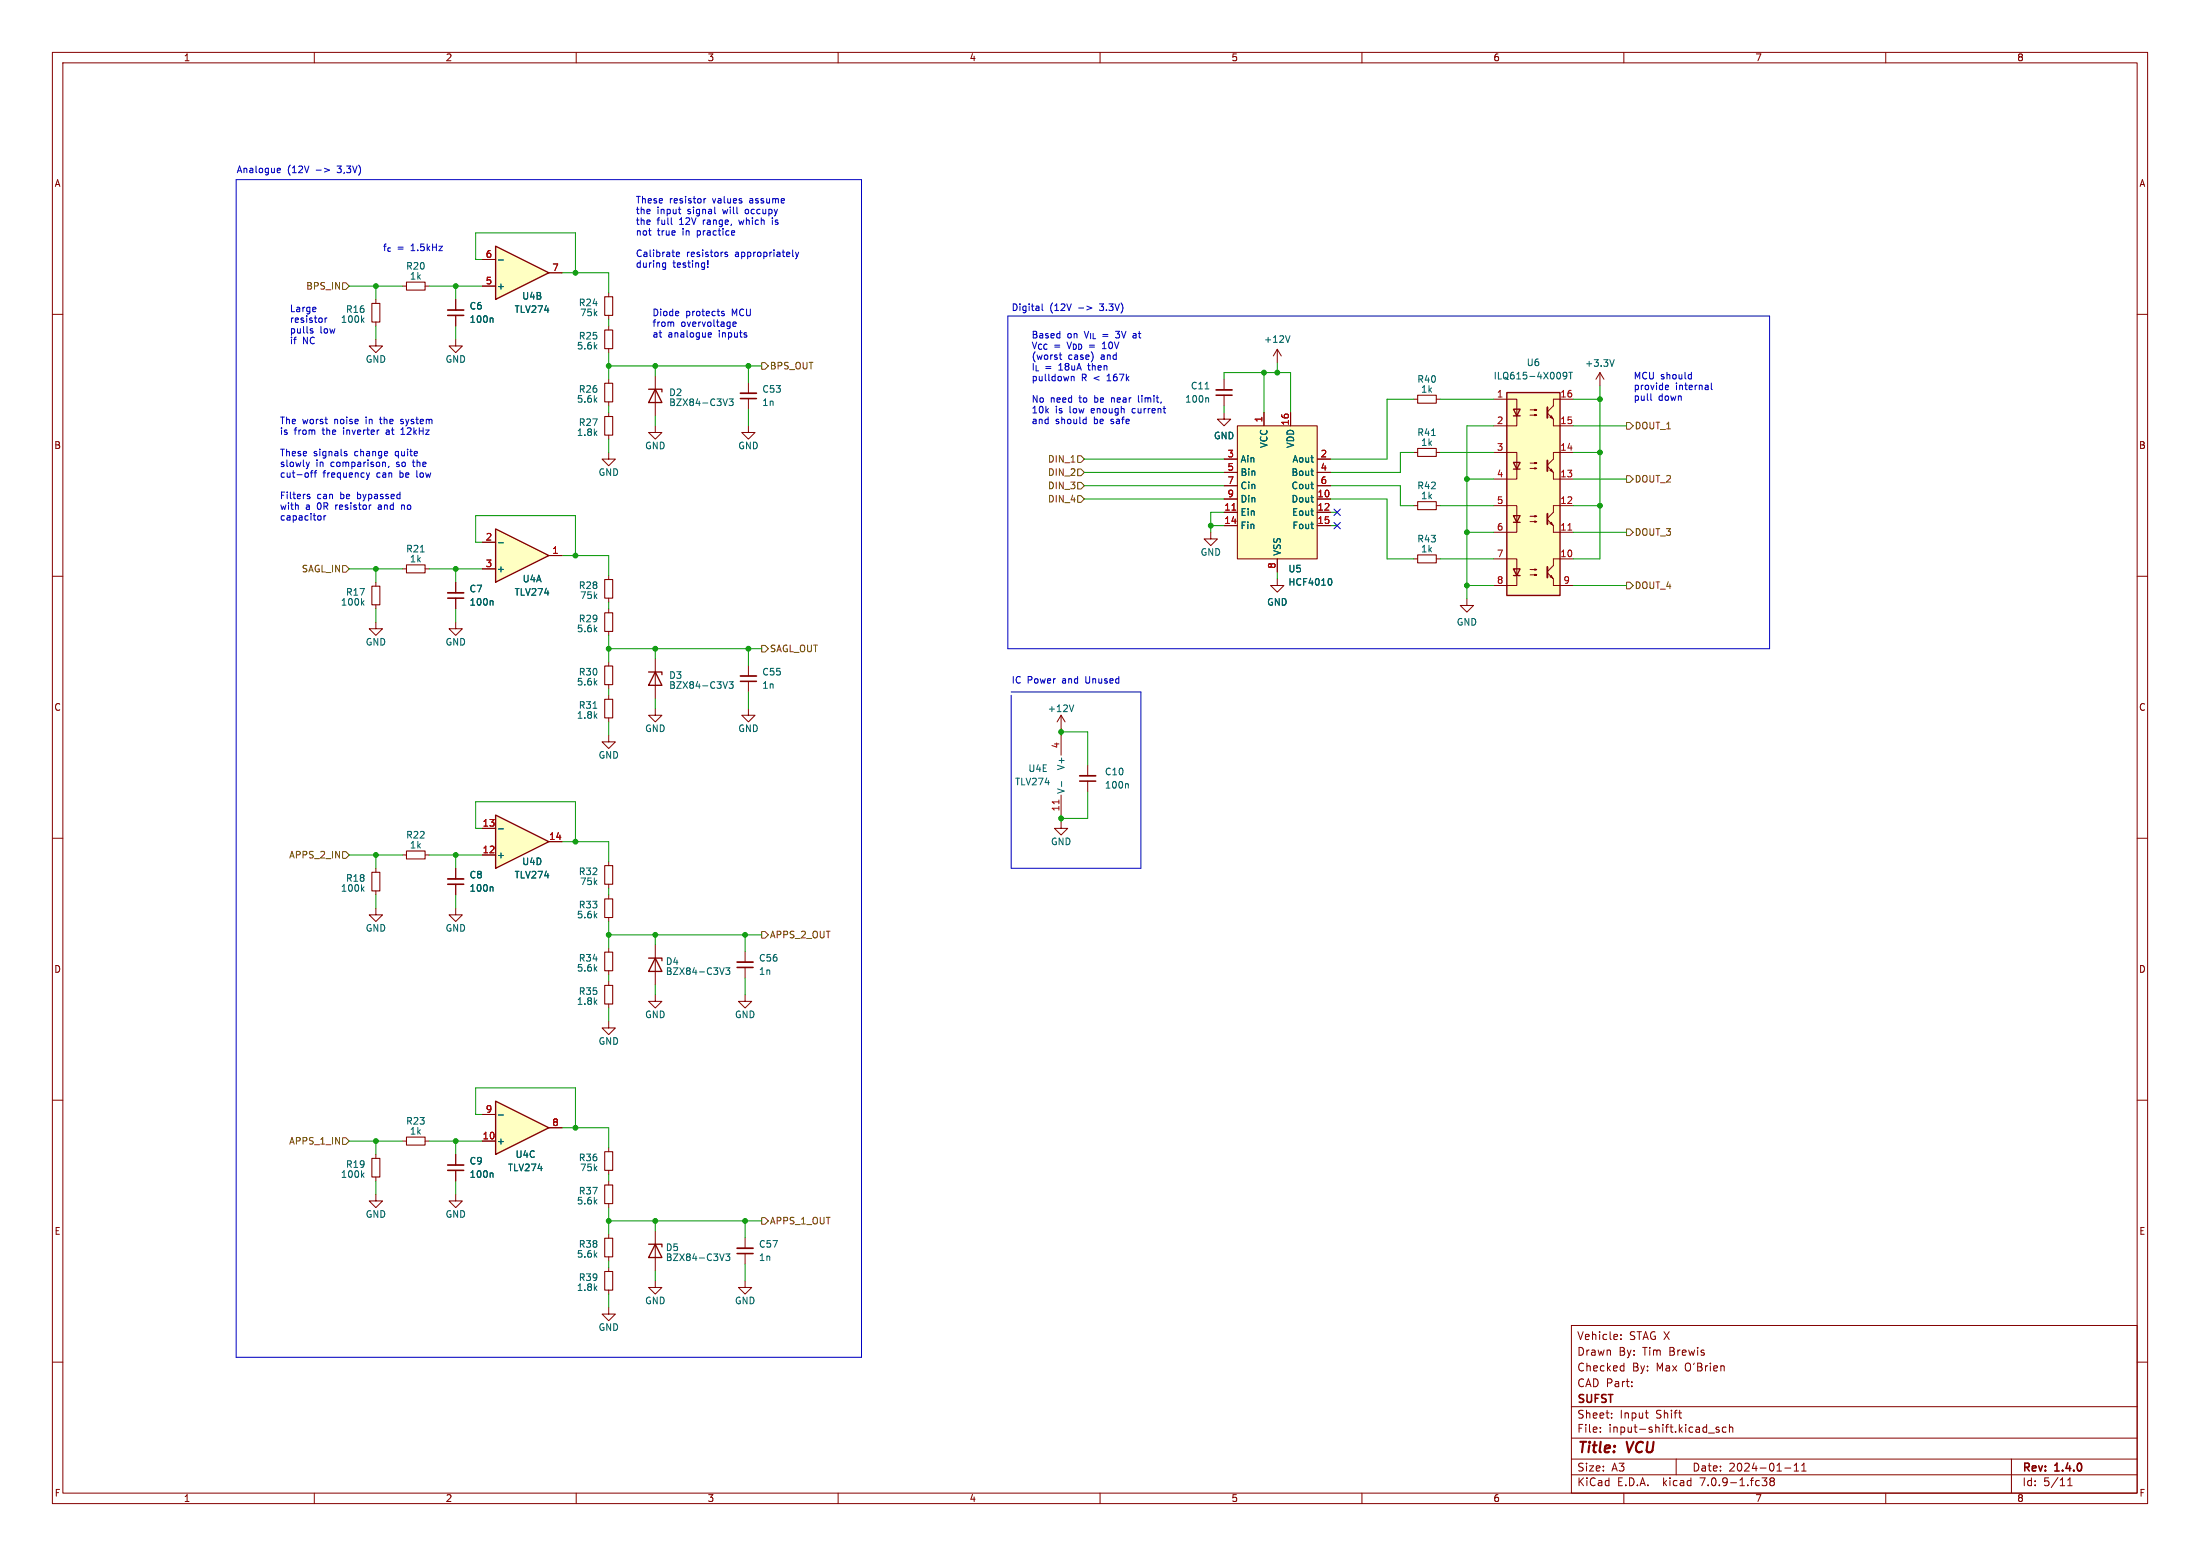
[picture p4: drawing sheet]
<svg xmlns="http://www.w3.org/2000/svg" width="420mm" height="297mm" viewBox="0 0 420 297" stroke-linecap="round" stroke-linejoin="round" font-family="sans-serif">
<g fill="none" stroke="#840000" stroke-width=".19">
<path d="M10 10h400v277h-400zM12 12h396v273h-396zM60 10v2M110 10v2M160 10v2M210 10v2M260 10v2M310 10v2M360 10v2M10 60h2M408 60h2M116.2 62.2v.8"/>
<path d="M116.2 66.5v.8M142.9 73v2.1M142.9 76.1v2M233.7 78.7v1.3h1.2l-1.2 1.3-1.3-1.3h1.3M233.7 72.4v2M233.7 75.4v2.1M241.3 78.7v2.6M243.8 66.7l-.7 1.2M243.8 66.7v2.5M243.8 66.7l.8 1.2M246.4 78.7v2.6M269.9 76.2h.7"/>
<path d="M274.2 76.2h.8M285.1 76.2h4.5v5.1h-4.5M292.1 79.2h1.3l-.4 .2v-.3l.4 .1M292.1 78.2h1.3l-.4 .2v-.3l.4 .1M295.4 78.9l1.1 1.1v1.3h3.9M296.2 79.4l.2 .5-.5-.3zM300.4 76.2h-3.9v1.3l-1.1 1.1M305.4 71.1l-.7 1.3M305.4 71.1v2.6M305.4 71.1l.8 1.3M233.7 95.3h2.5M233.7 97.8h2.5"/>
<path d="M233.7 87.6h2.5M233.7 90.2h2.5M233.7 92.7h2.5M236.2 81.3h15.3v25.4h-15.3zM251.5 95.3h2.5M251.5 97.8h2.5M251.5 87.6h2.5M251.5 90.2h2.5M251.5 92.7h2.5M269.9 96.5h.7M269.9 86.4h.7M274.2 96.5h.8"/>
<path d="M274.2 86.4h.8M285.1 96.5h4.5v5.1h-4.5M285.1 86.4h4.5v5h-4.5M292.1 99.6h1.3l-.4 .1v-.3l.4 .2M292.1 98.6h1.3l-.4 .1v-.3l.4 .2M292.1 89.4h1.3l-.4 .1v-.2l.4 .1M292.1 88.4h1.3l-.4 .1v-.2l.4 .1M295.4 99.2l1.1 1.1v1.3h3.9M295.4 89l1.1 1.2v1.2h3.9M295.9 99.9l.3-.2 .2 .5zM295.9 89.8l.3-.3 .2 .5zM300.4 96.5h-3.9v1.3l-1.1 1.1"/>
<path d="M300.4 86.4h-3.9v1.2l-1.1 1.2M10 110h2M233.7 100.3h2.5M243.8 110.5v1.3h1.3l-1.3 1.2-1.2-1.2h1.2M243.8 106.7v2.5M251.5 100.3h2.5M269.9 106.7h.7M274.2 106.7h.8M280 114.3v1.3h1.3l-1.3 1.2-1.2-1.2h1.2M285.1 106.7h4.5v5.1h-4.5M292.1 109.7h1.3l-.4 .2v-.3l.4 .1M292.1 108.7h1.3l-.4 .1v-.2l.4 .1"/>
<path d="M295.4 109.3l1.1 1.2v1.3h3.9M295.9 110.1l.3-.2 .2 .5zM300.4 106.7h-3.9v1.3l-1.1 1.1M408 110h2M116.2 126.4v.7M116.2 130.7v.7M116.2 132.7v.8M116.2 137v.8M125.1 135.3v1.2h1.3l-1.3 1.3-1.3-1.3h1.3M125.1 125.7v7.7M142.9 135.3v1.2h1.2l-1.2 1.3-1.3-1.3h1.3M142.9 127v2"/>
<path d="M142.9 130v2.1M202.6 136.5l-.8 1.3M202.6 136.5v2.6M202.6 136.5l.7 1.3M10 160h2M408 160h2M71.8 173.4v1.2h1.2l-1.2 1.3-1.3-1.3h1.3M71.8 165.7v.8M71.8 170.1v.7M76.8 163.2h.8M81.2 163.2h.7M87 173.4v1.2h1.3l-1.3 1.3-1.3-1.3h1.3"/>
<path d="M87 165.7v2.1M87 168.8v2M116.2 164.5v.7M116.2 168.8v.7M116.2 170.8v.8M116.2 175.1v.8M116.2 187.3v.8M116.2 191.6v.8M125.1 189.9v1.2h1.3l-1.3 1.3-1.3-1.3h1.3M125.1 180.3v7.7M142.2 189.9v1.2h1.3l-1.3 1.3-1.2-1.3h1.2M142.2 181.6v2"/>
<path d="M142.2 184.7v2M10 210h2M408 210h2M125.1 234.9v7.7M142.2 236.2v2.1M142.2 239.3v2M10 260h2M125.1 244.5v1.2h1.3l-1.3 1.3-1.3-1.3h1.3M142.2 244.5v1.2h1.3l-1.3 1.3-1.2-1.3h1.2M300 253h108v32h-108zM309.4 255.5v.2M309.4 254.8v.1"/>
<path d="M408 260h2M300 278.5h108M300 274.5h108M300 268.5h108M305.5 273.2v.2M305.5 272.5v.1M307.7 270.5v.2M307.7 269.8v.1M309.6 260.7l.4 .1M310 260.2v1.5M310 261.6l-.4 .1M311.5 264.5v.2"/>
<path d="M311.5 263.8v.1M314.1 269.7h.6M314.5 270.7h.2M320 278.5v3M326.2 273.5h1.1M328.2 272.5l-.4-.1-.2 .2 .1 .2 .5 .2v.3h-.6M329.5 272.5l-.4-.1-.3 .3 .1 .6h.6M330.2 272.5l.2-.1 .3 .1 .1 .9M330.2 271.9v1.5M342.5 279.7l.4-.4v1.5M343.9 279.7l.5-.4v1.5M384 278.5v6.5"/>
<path d="M60 285v2M110 285v2M160 285v2M210 285v2M260 285v2M300 281.5h108M310 285v2M336.4 282.1h.9l-.5 .6 .4 .1v.6l-.2 .2-.6-.1M338.2 282.7l-.3-.3 .3-.3h.2l.3 .3-.3 .3M338.2 282.7l-.3 .3v.3l.3 .3h.2l.3-.3v-.4l-.3-.2M338.2 282.7h.2M340.7 280.2h1.2"/>
<path d="M342.5 280.8h.9M343.9 280.8h.9M360 285v2M394.7 283.6h.9M394.7 282.5l.5-.4v1.5"/>
</g>
<path d="M115.4 63h1.6v3.5h-1.6zM270.6 75.4h3.6v1.6h-3.6zM270.6 95.8h3.6v1.5h-3.6zM270.6 85.6h3.6v1.5h-3.6zM270.6 105.9h3.6v1.5h-3.6zM115.4 127.1h1.6v3.6h-1.6zM115.4 133.5h1.6v3.5h-1.6zM71 166.5h1.5v3.6h-1.5zM77.6 162.4h3.6v1.6h-3.6zM115.4 171.6h1.6v3.5h-1.6zM115.4 165.2h1.6v3.6h-1.6zM115.4 188.1h1.6v3.5h-1.6z" fill="none" stroke="#840000" stroke-width=".2"/>
<g fill="none" stroke="#006464" stroke-width=".19">
<path d="M230.1 74.2h.7M230.5 75.9l.2 .2v.7M246.3 64.1l-.5 1.2M299.1 71.6l-.2 .3-.4-.1-.1-.2v-.4l.5-.1 .2 .2v.7l-.2 .3h-.4M299.5 71.1h.7M299.8 71.1v1.2M308.2 68.7l-.5 1.2M250.2 89.9h.5M250.6 90.7h.1M273.3 83.1h.7M254 110.4a.79 .79 0 0 1 0 1.3M113.2 135.2h.7"/>
<path d="M138.9 130.1l-.4 1.3M139.2 130.1h.8l-.5 .5 .4 .1v.6l-.2 .1-.5-.1M205 134.6l-.4 1.2M69.1 169.6l.4 .5M69.5 169.3l-.5 .5M93.9 169.3l.2 .2v.6M138.2 184.7l-.4 1.3M138.5 184.7h.8l-.4 .5 .4 .1v.6l-.2 .1-.6-.1M138.2 239.3l-.4 1.3M138.5 239.3h.8l-.4 .5 .4 .1v.6l-.2 .1-.6-.1"/>
</g>
<g fill="none" stroke="#840000" stroke-width=".25">
<path d="M287.7 74.9h10.1v38.8h-10.1zM288.9 78.1h1.3l-.6 1.3zM288.9 79.4h1.3M288.9 98.4h1.3l-.6 1.3zM288.9 88.3h1.3l-.6 1.2zM288.9 99.7h1.3M288.9 89.5h1.3M288.9 108.6h1.3l-.6 1.3zM288.9 109.9h1.3M123.8 128.3h2.6v.5M125.1 128.3l1.3 2.5h-2.6zM123.8 182.9h2.6v.5"/>
<path d="M125.1 182.9l1.3 2.5h-2.6zM123.8 237.5h2.6v.5M125.1 237.5l1.3 2.5h-2.6z"/>
</g>
<path d="M141.4 75.1h3M232.2 74.4h3M141.4 129h3M85.5 167.8h3M140.7 183.6h3.1M140.7 238.3h3.1" fill="none" stroke="#840000" stroke-width=".33"/>
<path d="M141.4 76.1h3M232.2 75.4h3M141.4 130h3M85.5 168.8h3M140.7 184.7h3.1M140.7 239.3h3.1" fill="none" stroke="#840000" stroke-width=".3"/>
<g fill="#ffffc2" stroke="#ffffc2" stroke-width=".19">
<path d="M287.7 74.9h10.1v38.8h-10.1z"/>
<path d="M236.2 81.3h15.3v25.4h-15.3z"/>
</g>
<path d="M295.4 77.7v2.1M295.4 98v2.1M295.4 87.9v2M295.4 108.2v2" fill="none" stroke="#840000" stroke-width=".36"/>
<path d="M235.2 97.4h.7M299.3 101.2h.8" fill="none" stroke="#a90000" stroke-width=".19"/>
<path d="M94.6 155.6l10.2 5.1-10.2 5z" fill="#ffffc2"/>
<path d="M123.8 74.3h2.6v.5M125.1 74.3l1.3 2.5h-2.6zM94.6 155.6l10.2 5.1-10.2 5z" fill="none" stroke="#840000" stroke-width=".25"/>
<g fill="none" stroke="#840000" stroke-width=".19">
<path d="M116.2 78.7v.8M125.1 71.8v7.6M116.2 86.4v1.2h1.3l-1.3 1.3-1.3-1.3h1.3M116.2 83.1v.7M125.1 81.3v1.3h1.3l-1.3 1.2-1.3-1.2h1.3M142.9 81.3v1.3h1.2l-1.2 1.2-1.3-1.2h1.3M71.8 111.1v.8M71.8 115.4v.8M87 111.1v2.1M87 114.2v2M116.2 109.9v.7M116.2 114.2v.7"/>
<path d="M116.2 116.2v.8M116.2 120.5v.8M92.1 158.1h2.5M116.2 140.3v1.3h1.3l-1.3 1.3-1.3-1.3h1.3M92.1 163.2h2.5M104.8 160.7h2.5M116.2 249.6v1.2h1.3l-1.3 1.3-1.3-1.3h1.3"/>
</g>
<path d="M138.9 76.1l-.4 1.3M139.2 76.1h.8l-.5 .5 .4 .1v.6l-.2 .1-.5-.1M69.1 115l.4 .5M69.5 114.7l-.5 .5M93.9 114.7l.2 .1v.7M95.1 158.2h1" fill="none" stroke="#006464" stroke-width=".19"/>
<path d="M115.4 79.5h1.6v3.6h-1.6zM71 111.9h1.5v3.5h-1.5zM115.4 117h1.6v3.5h-1.6zM115.4 110.6h1.6v3.6h-1.6z" fill="none" stroke="#840000" stroke-width=".2"/>
<path d="M85.5 113.2h3" fill="none" stroke="#840000" stroke-width=".33"/>
<path d="M85.5 114.2h3" fill="none" stroke="#840000" stroke-width=".3"/>
<path d="M94.6 101l10.2 5-10.2 5.1z" fill="#ffffc2"/>
<path d="M94.6 101l10.2 5-10.2 5.1z" fill="none" stroke="#840000" stroke-width=".25"/>
<g fill="none" stroke="#840000" stroke-width=".19">
<path d="M71.8 64.8v1.2h1.2l-1.2 1.3-1.3-1.3h1.3M87 64.8v1.2h1.3l-1.3 1.3-1.3-1.3h1.3M71.8 118.7v1.3h1.2l-1.2 1.3-1.3-1.3h1.3M76.8 108.6h.8M81.2 108.6h.7M87 118.7v1.3h1.3l-1.3 1.3-1.3-1.3h1.3M92.1 103.5h2.5M92.1 108.6h2.5M104.8 106h2.5M116.2 194.9v1.3h1.3l-1.3 1.3-1.3-1.3h1.3M76.8 217.8h.8M81.2 217.8h.7"/>
<path d="M71.8 228v1.2h1.2l-1.2 1.3-1.3-1.3h1.3M71.8 220.3v.8M71.8 224.7v.7M87 220.3v2.1M87 223.4v2M116.2 235.6v.7M116.2 239.9v.8"/>
</g>
<path d="M80.3 105.4h.7M95.1 103.6h1M69.1 224.3l.4 .4M69.5 223.9l-.5 .5M93.9 223.9l.2 .2v.6" fill="none" stroke="#006464" stroke-width=".19"/>
<path d="M77.6 107.8h3.6v1.5h-3.6zM77.6 217h3.6v1.6h-3.6zM71 221.1h1.5v3.6h-1.5zM115.4 236.3h1.6v3.6h-1.6z" fill="none" stroke="#840000" stroke-width=".2"/>
<path d="M85.5 222.4h3" fill="none" stroke="#840000" stroke-width=".33"/>
<path d="M85.5 223.4h3" fill="none" stroke="#840000" stroke-width=".3"/>
<path d="M94.6 210.2l10.2 5.1-10.2 5z" fill="#ffffc2"/>
<path d="M94.6 210.2l10.2 5.1-10.2 5z" fill="none" stroke="#840000" stroke-width=".25"/>
<g fill="none" stroke="#840000" stroke-width=".19">
<path d="M71.8 57.2v.7M116.2 55.9v.7M71.8 61.5v.7M116.2 60.2v.8M116.2 181v.7M116.2 185.3v.8M92.1 217.8h2.5M92.1 212.7h2.5M104.8 215.3h2.5M116.2 219.1v.7M87 228v1.2h1.3l-1.3 1.3-1.3-1.3h1.3M116.2 223.4v.8"/>
<path d="M116.2 225.4v.8M116.2 229.7v.8M116.2 241.9v.8M116.2 246.3v.7"/>
</g>
<path d="M69.1 61.1l.4 .4M69.5 60.7l-.5 .5M95.1 212.8h1" fill="none" stroke="#006464" stroke-width=".19"/>
<path d="M71 57.9h1.5v3.6h-1.5zM115.4 56.6h1.6v3.6h-1.6zM115.4 181.7h1.6v3.6h-1.6zM115.4 219.8h1.6v3.6h-1.6zM115.4 226.2h1.6v3.5h-1.6zM115.4 242.7h1.6v3.6h-1.6z" fill="none" stroke="#840000" stroke-width=".2"/>
<path d="M94.6 47l10.2 5.1-10.2 5.1z" fill="#ffffc2"/>
<path d="M94.6 47l10.2 5.1-10.2 5.1z" fill="none" stroke="#840000" stroke-width=".25"/>
<g fill="none" stroke="#840000" stroke-width=".19">
<path d="M76.8 54.6h.8M81.2 54.6h.7M87 57.2v2M92.1 54.6h2.5M92.1 49.5h2.5M104.8 52.1h2.5M87 60.2v2M116.2 72.4v.8M116.2 76.7v.8M241.3 78.7v2.6M246.4 78.7v2.6M233.7 95.3h2.5"/>
<path d="M233.7 97.8h2.5M233.7 87.6h2.5M233.7 90.2h2.5M233.7 92.7h2.5M251.5 95.3h2.5M251.5 97.8h2.5M251.5 87.6h2.5M251.5 90.2h2.5M251.5 92.7h2.5M87 111.1v2.1M87 114.2v2M92.1 103.5h2.5"/>
<path d="M92.1 108.6h2.5M104.8 106h2.5M231.1 101.6v1.3h1.3l-1.3 1.2-1.2-1.2h1.2M233.7 100.3h2.5M243.8 106.7v2.5M251.5 100.3h2.5M92.1 158.1h2.5M202.6 156.8v1.3h1.2l-1.2 1.3-1.3-1.3h1.3M202.6 140.3v3.8M202.6 151.8v3.8M207.6 146.1v2M207.6 149.1v2"/>
<path d="M87 165.7v2.1M87 168.8v2M92.1 163.2h2.5M104.8 160.7h2.5M92.1 217.8h2.5M92.1 212.7h2.5M104.8 215.3h2.5M87 220.3v2.1M87 223.4v2"/>
</g>
<g fill="none" stroke="#006464" stroke-width=".19">
<path d="M95.1 49.6h1M93.9 60.7l.2 .2v.6M250.2 89.9h.5M250.6 90.7h.1M93.9 114.7l.2 .1v.7M95.1 103.6h1M254 110.4a.79 .79 0 0 1 0 1.3M95.1 158.2h1M202.7 149.2v.9M215.2 149.6l.2 .2v.6M93.9 169.3l.2 .2v.6M95.1 212.8h1"/>
<path d="M93.9 223.9l.2 .2v.6"/>
</g>
<path d="M85.5 59.2h3M206.1 148.1h3.1" fill="none" stroke="#840000" stroke-width=".33"/>
<path d="M85.5 60.2h3M206.1 149.1h3.1" fill="none" stroke="#840000" stroke-width=".3"/>
<path d="M77.6 53.8h3.6v1.6h-3.6zM115.4 73.2h1.6v3.5h-1.6z" fill="none" stroke="#840000" stroke-width=".2"/>
<path d="M235.2 97.4h.7M202.1 152.7v.7" fill="none" stroke="#a90000" stroke-width=".19"/>
<g fill="none" stroke="#725600" stroke-width=".19">
<path d="M65.4 54h.6l.7 .6-.7 .6h-.6zM145.4 69.2h.6l.7 .7-.7 .6h-.6zM205.7 94.6h.7l.6 .7-.6 .6h-.7zM205.7 87h.7l.6 .6-.6 .7h-.7zM205.7 89.5h.7l.6 .7-.6 .6h-.7zM205.7 92.1h.7l.6 .6-.6 .6h-.7zM310.5 90.8h.6l.7 .6-.7 .7h-.6zM310.5 80.6h.6l.7 .7-.7 .6h-.6zM65.4 108h.6l.7 .6-.7 .6h-.6zM310.5 101h.6l.7 .6-.7 .6h-.6zM310.5 111.1h.6l.7 .7-.7 .6h-.6zM145.4 123.2h.6l.7 .6-.7 .7h-.6z"/>
<path d="M65.4 162.6h.6l.7 .6-.7 .6h-.6zM145.4 177.8h.6l.7 .6-.7 .7h-.6zM65.4 217.2h.6l.7 .6-.7 .6h-.6zM145.4 232.4h.6l.7 .6-.7 .7h-.6z"/>
</g>
<g fill="none" stroke="#0000c2" stroke-width=".19">
<path d="M45.1 34.3h119.4v224.8h-119.4zM53 32.9h.5M53 32.2l.3-.1 .2 .3-.6 .1M60.4 32.5h.9M61.9 32.1l1 .4-1 .3M129.5 40h.5M134.4 37.9v.9M134.8 37.9l-.4 .2M126.7 50.2h.4M127.1 50.2v1l-.2 .2h-.3M127.1 51h-.4M128.2 42.7l.1 .1"/>
<path d="M129.1 48.6l.6-.2v-.2l-.4-.1-.2 .2 .1 .6h.5M129.7 40.7l.3 .1M135.1 50.9v.1M135.1 49.8v.7M136.4 40.6l.2 .2M138.2 59.5l-.3-.1-.2 .2 .1 .2 .4 .1v.3h-.5M138.9 48.2l-.3-.1-.2 .2v.2l.5 .1v.3h-.5M139.8 44l.4 .1 .1 .2-.7 .2M140.2 44.8l-.4 .1M147.5 42v.8M151.3 47.7v1.1l.2 .2M151.9 48.1l.3 .9"/>
<path d="M152.2 49l-.3 .4M152.5 48.1l-.3 .9M198.9 58v1.1l.2 .2M205.9 58.8h1M207.5 58.4l.9 .4-.9 .4M59.4 63.2h.3l.1 .2-.5 .2M59.4 62.7l.3 .1M62.1 60.7v.8M62.4 60.7l-.3 .2M128.4 61.5l.2 .1v.7M135.3 64.3h.4M135.3 63.6l.3-.1 .2 .3-.6 .1"/>
<path d="M139.9 61.9l.6-.1v-.3h-.4l-.2 .1 .1 .7h.5M192.4 60.3h145.4v63.5h-145.4zM202.2 67.8h.5M202.4 67.3v1.1l.3 .2M204.5 71.8v.9M204.5 72l.2-.2 .3 .1 .1 .8M207.4 79.6v1.3M216.5 63.7h-.2M216.5 64l-.2 .2 .2 .3M217.3 75.5v1.1l.2 .2M315.2 75.2v1l.1 .2M318.1 73.5l.4 .1v.2l-.6 .2"/>
<path d="M318.5 74.3l-.4 .1M322.5 71.5h.4M322.9 71.1v1.2M322.9 72.3h-.4M326.7 73.1v1.1l.2 .2M58.5 88.2l.3 .9M58.7 94.7l.4 .1 .1 .2-.2 .2-.4-.1M58.7 94.4h.4M58.8 89.1l-.2 .3M58.8 90.4v.6M59.1 88.2l-.3 .9M59.2 90.3h.5"/>
<path d="M59.7 89.8l-.3 .2v1.1M60 90.3h.5M60.3 89.8l-.1 .2v1.1M61.1 98.4l.2 .3v.3l-.2 .3M61.8 98.4v.9M62.2 98.4l-.4 .3M65.8 86.5l.5 .3-.1 .2h-.4M65.8 86.2h.4M70 90.3l.3 .8M70.3 91.1l-.3 .4M70.6 90.3l-.3 .8M70.9 96.4l-.3 .1"/>
<path d="M72.2 82.1h.2M73.2 88.2l.4 .2v.7M74.2 89l-.1 .2M76.5 80.8l.1 .1M76.5 82.9h.8M76.7 80l-.2 .2 .2 .3M76.7 82h-.2M76.7 96.4v.8M76.8 96.4l-.1 .1M207 80l.4 .1M207.4 80.8l-.4 .1M193 132.1h24.8v33.6h-24.8v-33"/>
</g>
<g fill="none" stroke="#009600" stroke-width=".19">
<path d="M66.7 54.6h10.1M71.8 54.6v2.6M81.9 54.6h10.2M87 54.6v2.6M92.1 49.5h-1.3v-5h19.1v7.6M107.3 52.1h8.9v3.8M71.8 62.2v2.6M87 62.2v2.6M116.2 61v1.2M116.2 67.3v5.1M116.2 77.5v1.2M116.2 69.9h29.2"/>
<path d="M125.1 69.9v1.9M125.1 79.4v1.9M142.9 69.9v3.1M142.9 78.1v3.2M233.7 72.4v-1.3h12.7v7.6M233.7 77.5v1.2M241.3 71.1v7.6M243.8 69.2v1.9M269.9 76.2h-5.1v11.4h-10.8M275 76.2h10.1M300.4 76.2h5M305.4 73.7v33h-5"/>
<path d="M116.2 83.8v2.6M207 95.3h26.7M207 87.6h26.7M207 90.2h26.7M207 92.7h26.7M233.7 97.8h-2.6v3.8M254 95.3h10.8v11.4h5.1M254 92.7h13.3v3.8h2.6M254 97.8h1.3M269.9 86.4h-2.6v3.8h-13.3M275 86.4h10.1M275 96.5h10.1"/>
<path d="M280 91.4h5.1M285.1 81.3h-5.1v33M300.4 86.4h5M300.4 81.3h10.1M300.4 96.5h5M300.4 91.4h10.1M66.7 108.6h10.1M71.8 108.6v2.5M71.8 116.2v2.5M81.9 108.6h10.2M87 108.6v2.5M87 116.2v2.5"/>
<path d="M92.1 103.5h-1.3v-5.1h19.1v7.6M107.3 106h8.9v3.9M116.2 114.9v1.3M231.1 100.3h2.6M243.8 109.2v1.3M254 100.3h1.3M275 106.7h10.1M280 111.8h5.1M280 101.6h5.1M300.4 111.8h10.1M300.4 101.6h10.1M116.2 121.3v5.1"/>
<path d="M116.2 131.4v1.3M116.2 137.8v2.5M116.2 123.8h29.2M125.1 123.8v1.9M125.1 133.4v1.9M142.9 123.8v3.2M142.9 132.1v3.2M202.6 139.7h5v6.4M202.6 139.1v1.2M92.1 158.1h-1.3v-5.1h19.1v7.7M202.6 155.6v1.2M207.6 151.1v5.1h-5"/>
<path d="M66.7 163.2h10.1M71.8 163.2v2.5M71.8 170.8v2.6M81.9 163.2h10.2M87 163.2v2.5M87 170.8v2.6M107.3 160.7h8.9v3.8M116.2 169.5v1.3M116.2 175.9v5.1M116.2 178.4h29.2M125.1 178.4v1.9M142.2 178.4v3.2"/>
<path d="M116.2 186.1v1.2M116.2 192.4v2.5M125.1 188v1.9M142.2 186.7v3.2M66.7 217.8h10.1M71.8 217.8v2.5M81.9 217.8h10.2M87 217.8v2.5M92.1 212.7h-1.3v-5.1h19.1v7.7M107.3 215.3h8.9v3.8M71.8 225.4v2.6M87 225.4v2.6"/>
<path d="M116.2 224.2v1.2M116.2 230.5v5.1M116.2 233h29.2M125.1 233v1.9M142.2 233v3.2M116.2 240.7v1.2M116.2 247v2.6M125.1 242.6v1.9M142.2 241.3v3.2"/>
</g>
<path d="M254.7 97.2l1.2 1.2M254.7 99.7l1.2 1.2M255.9 97.2l-1.2 1.2M255.9 99.7l-1.2 1.2" fill="none" stroke="#000084" stroke-width=".19"/>
<g fill="#009600" stroke="#009600" stroke-width=".19">
<circle cx="305.4" cy="96.5" r=".46"/>
<circle cx="280" cy="101.6" r=".46"/>
<circle cx="305.4" cy="76.2" r=".46"/>
<circle cx="305.4" cy="86.4" r=".46"/>
<circle cx="280" cy="111.8" r=".46"/>
<circle cx="280" cy="91.4" r=".46"/>
<circle cx="243.8" cy="71.1" r=".46"/>
<circle cx="241.3" cy="71.1" r=".46"/>
<circle cx="231.1" cy="100.3" r=".46"/>
<circle cx="202.6" cy="156.2" r=".46"/>
<circle cx="202.6" cy="139.7" r=".46"/>
<circle cx="125.1" cy="123.8" r=".46"/>
<circle cx="109.9" cy="106" r=".46"/>
<circle cx="142.9" cy="69.9" r=".46"/>
<circle cx="125.1" cy="69.9" r=".46"/>
<circle cx="87" cy="163.2" r=".46"/>
<circle cx="71.8" cy="163.2" r=".46"/>
<circle cx="71.8" cy="217.8" r=".46"/>
<circle cx="87" cy="217.8" r=".46"/>
<circle cx="71.8" cy="54.6" r=".46"/>
<circle cx="109.9" cy="52.1" r=".46"/>
<circle cx="87" cy="54.6" r=".46"/>
<circle cx="116.2" cy="178.4" r=".46"/>
<circle cx="125.1" cy="178.4" r=".46"/>
<circle cx="142.2" cy="178.4" r=".46"/>
<circle cx="109.9" cy="160.7" r=".46"/>
<circle cx="116.2" cy="123.8" r=".46"/>
<circle cx="142.9" cy="123.8" r=".46"/>
<circle cx="116.2" cy="69.9" r=".46"/>
<circle cx="142.2" cy="233" r=".46"/>
<circle cx="125.1" cy="233" r=".46"/>
<circle cx="116.2" cy="233" r=".46"/>
<circle cx="109.9" cy="215.3" r=".46"/>
<circle cx="71.8" cy="108.6" r=".46"/>
<circle cx="87" cy="108.6" r=".46"/>
</g>
<g font-size="2.8" fill="#840000">
<text x="301" y="277.9">Title:</text>
<text x="310.6" y="277.9">VCU</text>
</g>
<g font-size="2.1" fill="#840000">
<text x="301" y="256">Vehicle:</text>
<text x="311" y="256">STAG X</text>
<text x="301" y="262">Checked</text>
<text x="301" y="259">Drawn</text>
<text x="309" y="259">By:</text>
<text x="311.6" y="262">By:</text>
<text x="313.7" y="259">Tim</text>
<text x="316.2" y="262">Max</text>
<text x="318.8" y="259">Brewis</text>
<text x="321.8" y="262">O'Brien</text>
<text x="301" y="268.2">SUFST</text>
<text x="301" y="265">CAD Part:</text>
<text x="301" y="273.7">File:</text>
<text x="301" y="271">Sheet:</text>
<text x="307.1" y="273.7">input-shift.kicad_sch</text>
<text x="309.2" y="271">Input</text>
<text x="316.2" y="271">Shift</text>
<text x="301" y="281.1">Size:</text>
<text x="307.6" y="281.1">A3</text>
<text x="323" y="281.1">Date:</text>
<text x="330" y="281.1">2024-01-11</text>
<text x="386" y="281.3">Rev:</text>
<text x="392.4" y="281.3">1.4.0</text>
<text x="301" y="283.9">KiCad</text>
<text x="308.7" y="283.9">E.D.A.</text>
<text x="317.6" y="283.9">kicad</text>
<text x="324.8" y="283.9">7.0.9-1.fc38</text>
<text x="386" y="283.9">Id:</text>
<text x="390.1" y="283.9">5/11</text>
</g>
<g font-size="1.8" fill="#840000">
<text x="35" y="11.9">1</text>
<text x="85" y="11.9">2</text>
<text x="135" y="11.9">3</text>
<text x="185" y="11.9">4</text>
<text x="235" y="11.9">5</text>
<text x="285" y="11.9">6</text>
<text x="335" y="11.9">7</text>
<text x="385" y="11.9">8</text>
<text x="10.3" y="35.9">A</text>
<text x="408.3" y="35.9">A</text>
<text x="10.3" y="85.9">B</text>
<text x="408.2" y="85.9">B</text>
<text x="10.3" y="135.9">C</text>
<text x="408.2" y="135.9">C</text>
<text x="10.3" y="185.9">D</text>
<text x="408.2" y="185.9">D</text>
<text x="10.3" y="235.9">E</text>
<text x="408.3" y="235.9">E</text>
<text x="10.3" y="285.9">F</text>
<text x="35" y="286.9">1</text>
<text x="85" y="286.9">2</text>
<text x="135" y="286.9">3</text>
<text x="185" y="286.9">4</text>
<text x="235" y="286.9">5</text>
<text x="285" y="286.9">6</text>
<text x="335" y="286.9">7</text>
<text x="385" y="286.9">8</text>
<text x="408.3" y="285.9">F</text>
</g>
<g font-size="1.8" fill="#0000c2">
<text x="45.1" y="33.1">Analogue</text>
<text x="54.8" y="33.1">(12V</text>
<text x="64.7" y="33.1">3,3V)</text>
<text x="121.3" y="38.9">These</text>
<text x="121.3" y="41">the</text>
<text x="125.4" y="41">input</text>
<text x="127.8" y="38.9">resistor</text>
<text x="131.4" y="41">signal</text>
<text x="136.1" y="38.9">values</text>
<text x="138.3" y="41">will</text>
<text x="142.7" y="41">occupy</text>
<text x="143.4" y="38.9">assume</text>
<text x="121.3" y="43">the</text>
<text x="121.3" y="45.1">not</text>
<text x="125.4" y="43">full</text>
<text x="125.5" y="45.1">true</text>
<text x="129.8" y="43">12V</text>
<text x="130.4" y="45.1">in</text>
<text x="133.3" y="45.1">practice</text>
<text x="134.5" y="43">range,</text>
<text x="141.6" y="43">which</text>
<text x="148.1" y="43">is</text>
<text x="73" y="48">f_{c}=</text>
<text x="78.5" y="48">1.5kHz</text>
<text x="121.3" y="49.1">Calibrate</text>
<text x="121.3" y="51.2">during</text>
<text x="128.4" y="51.2">testing!</text>
<text x="131" y="49.1">resistors</text>
<text x="140.4" y="49.1">appropriately</text>
<text x="55.2" y="59.7">Large</text>
<text x="193" y="59.4">Digital</text>
<text x="200.4" y="59.4">(12V</text>
<text x="210.2" y="59.4">3.3V)</text>
<text x="55.2" y="61.7">resistor</text>
<text x="55.2" y="63.7">pulls</text>
<text x="55.2" y="65.8">if</text>
<text x="57.7" y="65.8">NC</text>
<text x="61.1" y="63.7">low</text>
<text x="124.5" y="60.4">Diode</text>
<text x="124.5" y="62.5">from</text>
<text x="124.5" y="64.5">at</text>
<text x="127.5" y="64.5">analogue</text>
<text x="130" y="62.5">overvoltage</text>
<text x="130.9" y="60.4">protects</text>
<text x="137.3" y="64.5">inputs</text>
<text x="139.8" y="60.4">MCU</text>
<text x="196.8" y="64.7">Based</text>
<text x="203.7" y="64.7">on</text>
<text x="207.2" y="64.7">V_{IL}</text>
<text x="210.7" y="64.7">=</text>
<text x="213.5" y="64.7">3V</text>
<text x="217" y="64.7">at</text>
<text x="196.8" y="66.7">V_{CC} V_{DD} 10V</text>
<text x="196.8" y="68.8">(worst</text>
<text x="196.8" y="70.8">I_{L}</text>
<text x="199.4" y="70.8">=</text>
<text x="201.1" y="66.7">=</text>
<text x="202.2" y="70.8">18uA</text>
<text x="203.9" y="68.8">case)</text>
<text x="208" y="70.8">then</text>
<text x="208.2" y="66.7">=</text>
<text x="210.3" y="68.8">and</text>
<text x="196.8" y="72.9">pulldown</text>
<text x="196.8" y="76.9">No</text>
<text x="200.5" y="76.9">need</text>
<text x="206.1" y="76.9">to</text>
<text x="206.4" y="72.9">R &lt;</text>
<text x="209.2" y="76.9">be</text>
<text x="211.6" y="72.9">167k</text>
<text x="212.6" y="76.9">near</text>
<text x="217.9" y="76.9">limit,</text>
<text x="311.8" y="72.5">MCU should</text>
<text x="311.8" y="74.5">provide</text>
<text x="311.8" y="76.6">pull</text>
<text x="316.6" y="76.6">down</text>
<text x="319.8" y="74.5">internal</text>
<text x="53.3" y="81">The</text>
<text x="53.3" y="83.1">is</text>
<text x="56.1" y="83.1">from</text>
<text x="57.7" y="81">worst</text>
<text x="61.7" y="83.1">the</text>
<text x="63.9" y="81">noise</text>
<text x="65.8" y="83.1">inverter</text>
<text x="70.1" y="81">in</text>
<text x="73" y="81">the</text>
<text x="74.2" y="83.1">at</text>
<text x="77.2" y="81">system</text>
<text x="77.2" y="83.1">12kHz</text>
<text x="196.8" y="79">10k</text>
<text x="196.8" y="81">and</text>
<text x="201.5" y="81">should</text>
<text x="201.5" y="79">is</text>
<text x="204.3" y="79">low</text>
<text x="208.6" y="79">enough</text>
<text x="208.9" y="81">be</text>
<text x="212.3" y="81">safe</text>
<text x="216.6" y="79">current</text>
<text x="53.3" y="87.2">These</text>
<text x="53.3" y="89.2">slowly</text>
<text x="59.8" y="87.2">signals</text>
<text x="60.3" y="89.2">in</text>
<text x="63.2" y="89.2">comparison,</text>
<text x="67.8" y="87.2">change</text>
<text x="75.7" y="87.2">quite</text>
<text x="76" y="89.2">so</text>
<text x="79.3" y="89.2">the</text>
<text x="53.3" y="91.3">cut-off</text>
<text x="53.3" y="95.4">Filters</text>
<text x="60.5" y="95.4">can</text>
<text x="61.6" y="91.3">frequency</text>
<text x="65.1" y="95.4">be</text>
<text x="68.5" y="95.4">bypassed</text>
<text x="72" y="91.3">can</text>
<text x="76.6" y="91.3">be</text>
<text x="80" y="91.3">low</text>
<text x="53.3" y="97.4">with</text>
<text x="53.3" y="99.4">capacitor</text>
<text x="58.3" y="97.4">a</text>
<text x="60.6" y="97.4">0R</text>
<text x="64.3" y="97.4">resistor</text>
<text x="72.7" y="97.4">and</text>
<text x="77.3" y="97.4">no</text>
<text x="193" y="130.6">IC</text>
<text x="196.1" y="130.6">Power</text>
<text x="202.9" y="130.6">and</text>
<text x="207.5" y="130.6">Unused</text>
</g>
<g font-size="1.8" fill="#006464">
<text x="77.4" y="51.7">R20</text>
<text x="78.2" y="53.6">1k</text>
<text x="65.9" y="59.9">R16</text>
<text x="89.5" y="59.3">C6</text>
<text x="94.7" y="55.5">+</text>
<text x="98.1" y="59.9">TLV274</text>
<text x="99.6" y="57.4">U4B</text>
<text x="110.4" y="58.6">R24</text>
<text x="65" y="61.8">100k</text>
<text x="89.5" y="61.8">100n</text>
<text x="110.4" y="65">R25</text>
<text x="110.6" y="60.6">75k</text>
<text x="241.2" y="65.6">+12V</text>
<text x="69.7" y="69.4">GND</text>
<text x="85" y="69.4">GND</text>
<text x="110" y="66.9">5.6k</text>
<text x="291.4" y="70.1">U6</text>
<text x="302.5" y="70.2">+3.3V</text>
<text x="110" y="77.1">5.6k</text>
<text x="110.4" y="75.2">R26</text>
<text x="127.6" y="75.8">D2</text>
<text x="127.6" y="77.7">BZX84-C3V3</text>
<text x="145.4" y="77.7">1n</text>
<text x="145.4" y="75.2">C53</text>
<text x="226.1" y="77.1">100n</text>
<text x="227.2" y="74.5">C11</text>
<text x="270.5" y="73.3">R40</text>
<text x="271.2" y="75.2">1k</text>
<text x="285" y="72.6">ILQ615-4X009T</text>
<text x="110" y="83.4">1.8k</text>
<text x="110.4" y="81.5">R27</text>
<text x="270.5" y="83.4">R41</text>
<text x="123.1" y="86">GND</text>
<text x="140.8" y="86">GND</text>
<text x="231.6" y="84">GND</text>
<text x="236.7" y="88.5">Ain</text>
<text x="242.2" y="85.6" transform="rotate(-90 242.2 85.6)">VCC</text>
<text x="246.6" y="88.5">Aout</text>
<text x="247.2" y="85.6" transform="rotate(-90 247.2 85.6)">VDD</text>
<text x="271.2" y="85.3">1k</text>
<text x="114.2" y="91">GND</text>
<text x="236.7" y="91">Bin</text>
<text x="236.7" y="93.6">Cin</text>
<text x="246.5" y="91">Bout</text>
<text x="246.5" y="93.6">Cout</text>
<text x="270.5" y="93.6">R42</text>
<text x="271.2" y="95.5">1k</text>
<text x="236.7" y="98.7">Ein</text>
<text x="236.7" y="101.2">Fin</text>
<text x="236.7" y="96.1">Din</text>
<text x="246.5" y="96.1">Dout</text>
<text x="246.6" y="98.7">Eout</text>
<text x="246.6" y="101.2">Fout</text>
<text x="77.4" y="105.6">R21</text>
<text x="78.2" y="107.5">1k</text>
<text x="229.1" y="106.3">GND</text>
<text x="244.7" y="106.2" transform="rotate(-90 244.7 106.2)">VSS</text>
<text x="270.5" y="103.7">R43</text>
<text x="271.2" y="105.6">1k</text>
<text x="65.9" y="113.9">R17</text>
<text x="89.5" y="113.3">C7</text>
<text x="94.7" y="109.4">+</text>
<text x="98.1" y="113.9">TLV274</text>
<text x="99.7" y="111.4">U4A</text>
<text x="110.4" y="112.6">R28</text>
<text x="245.9" y="109.4">U5</text>
<text x="245.9" y="112">HCF4010</text>
<text x="65" y="115.8">100k</text>
<text x="89.5" y="115.8">100n</text>
<text x="110.4" y="119">R29</text>
<text x="110.6" y="114.5">75k</text>
<text x="241.8" y="115.8">GND</text>
<text x="278" y="119.6">GND</text>
<text x="69.7" y="123.4">GND</text>
<text x="85" y="123.4">GND</text>
<text x="110" y="120.9">5.6k</text>
<text x="110" y="131">5.6k</text>
<text x="110.4" y="129.1">R30</text>
<text x="127.6" y="129.8">D3</text>
<text x="127.6" y="131.7">BZX84-C3V3</text>
<text x="145.4" y="131.7">1n</text>
<text x="145.4" y="129.1">C55</text>
<text x="110" y="137.4">1.8k</text>
<text x="110.4" y="135.5">R31</text>
<text x="199.9" y="136.1">+12V</text>
<text x="123.1" y="139.9">GND</text>
<text x="140.8" y="139.9">GND</text>
<text x="114.2" y="145">GND</text>
<text x="196.2" y="147.5">U4E</text>
<text x="203.4" y="147.1" transform="rotate(-90 203.4 147.1)">V+</text>
<text x="210.8" y="148.2">C10</text>
<text x="193.7" y="150.1">TLV274</text>
<text x="203.4" y="151.6" transform="rotate(-90 203.4 151.6)">V-</text>
<text x="210.8" y="150.7">100n</text>
<text x="77.4" y="160.2">R22</text>
<text x="200.5" y="161.5">GND</text>
<text x="78.2" y="162.2">1k</text>
<text x="89.5" y="167.9">C8</text>
<text x="94.7" y="164.1">+</text>
<text x="98.1" y="167.9">TLV274</text>
<text x="99.6" y="165.3">U4D</text>
<text x="110.4" y="167.2">R32</text>
<text x="65" y="170.4">100k</text>
<text x="65.9" y="168.5">R18</text>
<text x="89.5" y="170.4">100n</text>
<text x="110.4" y="173.6">R33</text>
<text x="110.6" y="169.1">75k</text>
<text x="69.7" y="178">GND</text>
<text x="85" y="178">GND</text>
<text x="110" y="175.5">5.6k</text>
<text x="110" y="185.6">5.6k</text>
<text x="110.4" y="183.7">R34</text>
<text x="127" y="184.4">D4</text>
<text x="144.8" y="183.7">C56</text>
<text x="110" y="192">1.8k</text>
<text x="110.4" y="190.1">R35</text>
<text x="127" y="186.3">BZX84-C3V3</text>
<text x="144.8" y="186.3">1n</text>
<text x="123.1" y="194.5">GND</text>
<text x="140.2" y="194.5">GND</text>
<text x="114.2" y="199.6">GND</text>
<text x="77.4" y="214.9">R23</text>
<text x="78.2" y="216.8">1k</text>
<text x="94.7" y="218.7">+</text>
<text x="98.3" y="221.2">U4C</text>
<text x="110.4" y="221.8">R36</text>
<text x="65" y="225">100k</text>
<text x="65.9" y="223.1">R19</text>
<text x="89.5" y="222.5">C9</text>
<text x="89.5" y="225">100n</text>
<text x="96.9" y="223.7">TLV274</text>
<text x="110.6" y="223.7">75k</text>
<text x="69.7" y="232.6">GND</text>
<text x="85" y="232.6">GND</text>
<text x="110" y="230.1">5.6k</text>
<text x="110.4" y="228.2">R37</text>
<text x="110.4" y="238.4">R38</text>
<text x="127" y="239">D5</text>
<text x="144.8" y="238.3">C57</text>
<text x="110" y="240.3">5.6k</text>
<text x="110.4" y="244.7">R39</text>
<text x="127" y="240.9">BZX84-C3V3</text>
<text x="144.8" y="240.9">1n</text>
<text x="110" y="246.6">1.8k</text>
<text x="123.1" y="249.1">GND</text>
<text x="140.2" y="249.1">GND</text>
<text x="114.2" y="254.2">GND</text>
</g>
<g font-size="1.8" fill="#a90000">
<text x="92.6" y="49.3">6</text>
<text x="105.3" y="51.8">7</text>
<text x="92.6" y="54.4">5</text>
<text x="285.7" y="75.9">1</text>
<text x="297.8" y="75.9">16</text>
<text x="241" y="80.7" transform="rotate(-90 241 80.7)">1</text>
<text x="246.1" y="81.3" transform="rotate(-90 246.1 81.3)">16</text>
<text x="285.7" y="81">2</text>
<text x="297.8" y="81">15</text>
<text x="234.2" y="87.4">3</text>
<text x="234.2" y="89.9">5</text>
<text x="252" y="87.4">2</text>
<text x="252" y="89.9">4</text>
<text x="285.7" y="86.1">3</text>
<text x="297.8" y="86.1">14</text>
<text x="234.2" y="92.5">7</text>
<text x="234.2" y="95">9</text>
<text x="251.4" y="95">10</text>
<text x="252" y="92.5">6</text>
<text x="285.7" y="91.2">4</text>
<text x="297.8" y="91.2">13</text>
<text x="233.6" y="97.5">11</text>
<text x="233.6" y="100.1">14</text>
<text x="251.4" y="97.5">12</text>
<text x="251.4" y="100.1">15</text>
<text x="285.7" y="96.3">5</text>
<text x="285.7" y="101.3">6</text>
<text x="297.8" y="101.3">11</text>
<text x="297.8" y="96.3">12</text>
<text x="92.6" y="103.3">2</text>
<text x="105.3" y="105.8">1</text>
<text x="285.7" y="106.4">7</text>
<text x="297.8" y="106.4">10</text>
<text x="92.6" y="108.3">3</text>
<text x="243.6" y="108.7" transform="rotate(-90 243.6 108.7)">8</text>
<text x="285.7" y="111.5">8</text>
<text x="298.4" y="111.5">9</text>
<text x="202.3" y="142.9" transform="rotate(-90 202.3 142.9)">4</text>
<text x="202.3" y="155" transform="rotate(-90 202.3 155)">11</text>
<text x="92" y="157.9">13</text>
<text x="104.7" y="160.4">14</text>
<text x="92" y="162.9">12</text>
<text x="92.6" y="212.5">9</text>
<text x="105.3" y="215">8</text>
<text x="92" y="217.6">10</text>
</g>
<g font-size="1.8" fill="#725600">
<text x="58.4" y="55.5">BPS_IN</text>
<text x="146.9" y="70.7">BPS_OUT</text>
<text x="312" y="82.1">DOUT_1</text>
<text x="200" y="88.5">DIN_1</text>
<text x="200" y="91">DIN_2</text>
<text x="200" y="93.6">DIN_3</text>
<text x="312" y="92.3">DOUT_2</text>
<text x="200" y="96.1">DIN_4</text>
<text x="312" y="102.5">DOUT_3</text>
<text x="57.5" y="109.4">SAGL_IN</text>
<text x="312" y="112.6">DOUT_4</text>
<text x="146.9" y="124.7">SAGL_OUT</text>
<text x="55.1" y="164.1">APPS_2_IN</text>
<text x="146.9" y="179.3">APPS_2_OUT</text>
<text x="55.1" y="218.7">APPS_1_IN</text>
<text x="146.9" y="233.9">APPS_1_OUT</text>
</g>
</svg>
